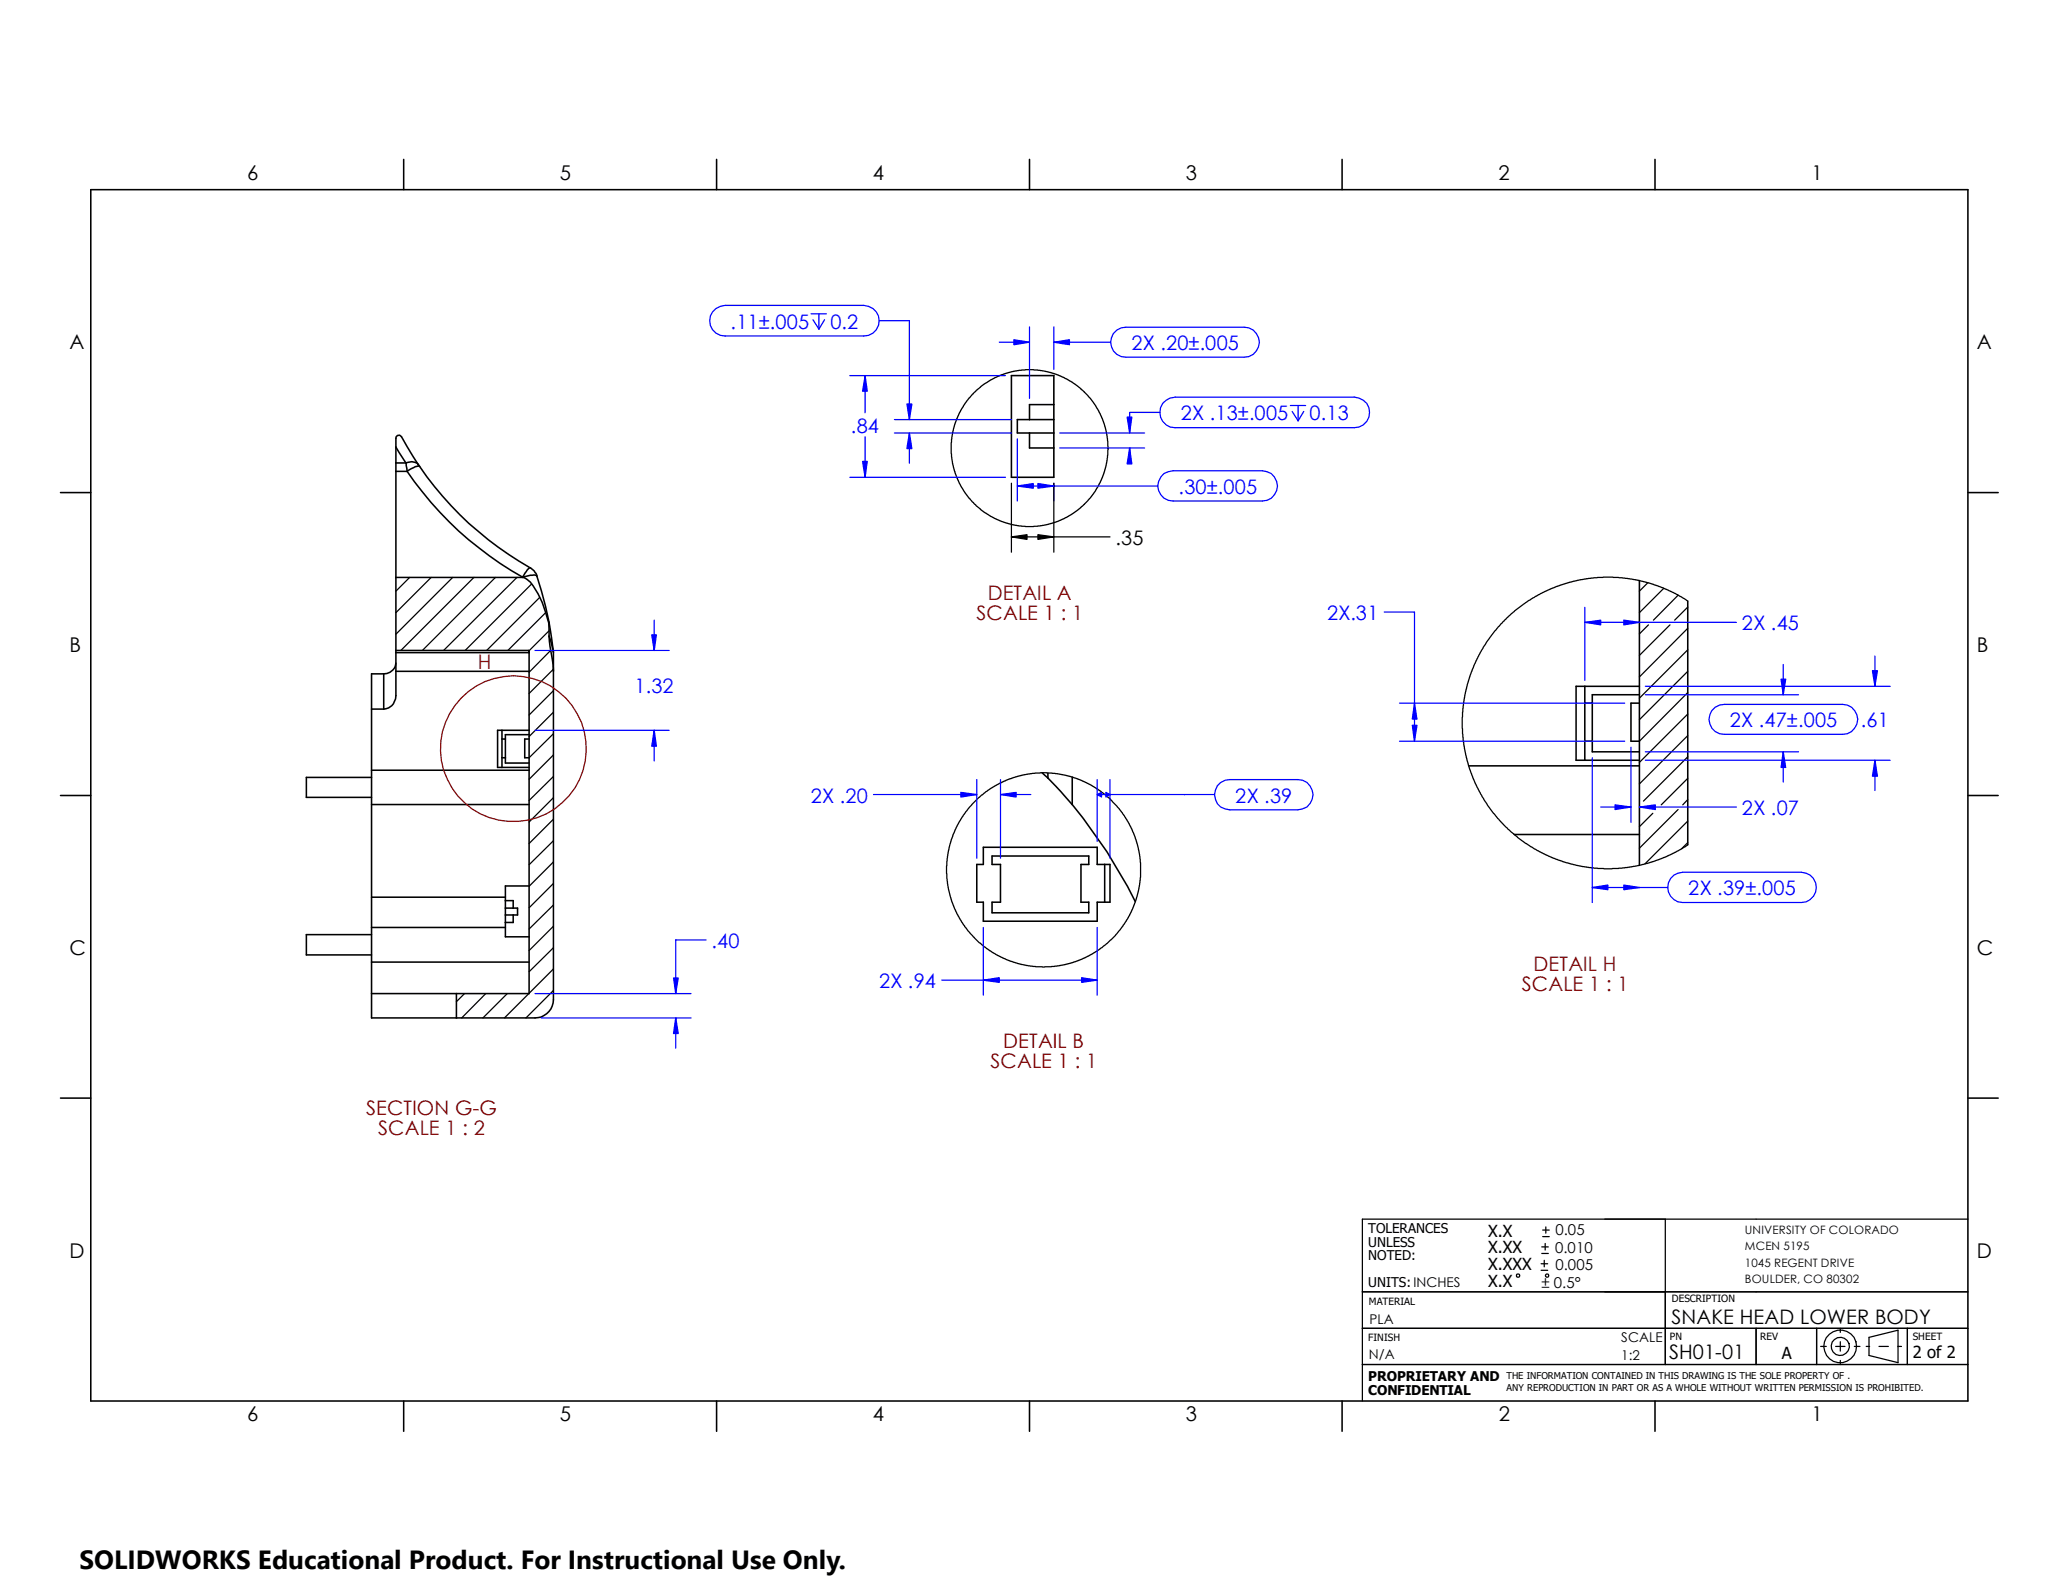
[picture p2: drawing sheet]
<svg xmlns="http://www.w3.org/2000/svg" width="279mm" height="216mm" viewBox="0 0 279 216" stroke-linecap="round" stroke-linejoin="round" font-family="sans-serif">
<g fill="none" stroke="#000" stroke-width=".17">
<path d="M55.6 78.4l-1.9 1.8M58.5 78.4l-4.8 4.7M61.4 78.4l-7.7 7.7M64.3 78.4l-9.9 9.9M67.2 78.4l-9.9 9.9M70.1 78.4l-9.9 9.9M72.1 79.2l-9 9.1M137.2 65.6v9.3M137.2 72.9h13.4M143 65.6v9.3M223.6 79.1l-1.1 1.1M225.8 79.8l-3.3 3.3"/>
<path d="M73.2 81.1l-7.2 7.2M74 83.1l-5.1 5.2M74.5 85.6l-2.7 2.7M74.7 88.3l-2.9 2.9M75.1 90.8l-3.3 3.3M75.1 93.7l-3.3 3.3M75.1 96.6l-3.3 3.3M75.1 99.6l-3.3 3.2M223.7 84.8l-1.2 1.2M226.6 84.8l-4.1 4.1M227.7 80.8l-3.3 3.4M229 81.6l-2.2-1.3-2.6-1.1-2.3-.5-3-.4-2.6 .1-2.8 .5-2.3 .7-2.4 1.1-2.1 1.3-2 1.6-1.9 2-1.5 2.2-1.3 2.5-.8 2.2-.5 2.4-.3 2.5 .1 3.1 .5 2.3 .9 2.7 .8 1.9 1.2 2 1.7 2.1 2.4 2.2 2.2 1.5 2.4 1.2 2.5 .8 2.8 .6 2.8 .1 2.7-.3 2.7-.6 2.8-1.1 2.1-1.3"/>
<path d="M229 82.4l-1.8 1.8M229 85.3l-6.5 6.6M229 88.2l-6.5 6.5M229 91.1l-6.5 6.6M229 94l-6.5 6.6M229 96.9l-6.5 6.6M229 99.8l-6.5 6.6M75.1 102.4l-3.3 3.3M75.1 105.4l-3.3 3.2M75.1 108.2l-3.3 3.3M75.1 111.2l-3.3 3.3M75.1 114.1l-3.3 3.2"/>
<path d="M75.1 117l-3.3 3.3M75.1 119.9l-3.3 3.3M224.3 110.4l-1.8 1.8M227.7 109.9l-5.2 5.2M229 102.7l-6 6M229 105.6l-3.6 3.6M229 108.5l-.7 .7M229 111.4l-5.8 5.8M229 114.3l-.8 .9M63 134.8l-1.1 1.1M65.9 134.8l-3.2 3.3M68.8 134.8l-3.3 3.3"/>
<path d="M71.8 134.8l-3.3 3.3M75.1 122.8l-3.3 3.3M75.1 125.7l-3.3 3.3M75.1 128.6l-3.3 3.3M75.1 131.5l-3.3 3.3M75.1 134.4l-3.7 3.7M184.9 175.3h82.1M209.1 172.4h.9M209.1 171.5h.9M209.2 170.1h.9M209.2 169.2h.9M209.3 167.8h.9"/>
<path d="M209.3 166.9h.9M209.5 171v.9M209.7 168.7v.9M209.8 166.5v.8M226 165.4v19.8M267 165.4h-82.1v24.7M184.9 180.3h82.1M184.9 185.2h82.1M238.3 180.3v4.9M246.5 180.3v4.9M247.1 182.7h.7M249.1 182.7h1.3"/>
<path d="M249.7 180.3v.5M249.7 182.1v1.2M249.7 184.6v.6M251.6 182.7h.8M253.2 182.7h.5M253.6 181.5l4-1v4.4l-4-1zM255 182.7h1.2M257.5 182.7h.5M258.8 180.3v4.9"/>
<circle cx="139.7" cy="60.8" r="10.7"/>
<circle cx="141.6" cy="118" r="13.2"/>
<circle cx="206" cy="173.1" r=".23"/>
<circle cx="209.9" cy="173.1" r=".22"/>
<circle cx="249.7" cy="182.7" r="2.22"/>
<circle cx="249.7" cy="182.7" r="1.24"/>
</g>
<g fill="none" stroke="#000" stroke-width=".21">
<path d="M12.3 25.7h254.7v164.4h-254.7zM54.8 21.6v4.1M97.2 21.6v4.1M139.7 21.6v4.1M182.1 21.6v4.1M224.6 21.6v4.1M137.2 51h5.8v13.8h-5.8zM139.7 58.8v2h3.3M143 54.9h-3.3v2M143 56.9h-5v1.9h5M8.2 66.8h4.1M53.7 78.4h17.2a2.33 2.33 0 0 1 1.4 1.1 14.3 14.3 0 0 1 2.2 5"/>
<path d="M53.7 64v24.3h18.1v.3M53.7 60.7l1.4 2.1M53.7 60.7l.1-1.4 .1-.2h.3l.3 .2 2.3 3.8M53.7 60.7v2.1M53.7 64h1.5M53.7 62.8h1.4M53.7 62.8v1.2M55.1 62.8l.8-.1 .6 .1 .3 .3M55.1 62.8l.1 1.2M55.2 64a46 46 0 0 0 15.7 14.3M56.8 63.1l.1 .2M56.9 63.3a44.3 44.3 0 0 0 15 13.7"/>
<path d="M56.9 63.3a2.09 2.09 0 0 0-1.7 .7M71.9 77a2.5 2.5 0 0 0-1 1.3M71.9 77a1.73 1.73 0 0 1 1 1.2M72.9 78.2a.54 .54 0 0 0-.7-.1l-1.3 .2M72.9 78.2l1.1 4.1 .5 2.2M222.5 78.8v38.6M267 66.8h4.1M50.4 96.2v8.3M50.4 96.2h1.7M52.1 91.4v4.8M52.1 91.4h-1.7v4.8M53.7 88.6v2.5"/>
<path d="M53.7 91.1v2.4a2.38 2.38 0 0 1-1 2.6l-.6 .1M53.7 90a1.6 1.6 0 0 1-1.6 1.4M53.7 88.3v.3M53.7 88.6h18.1M53.7 91.1h18.1M68.1 99.1v5M71.8 99.1h-4.3v5h4.3M71.8 88.6v46.2h-21.4M71.8 99.7h-3.2v3.8h3.2M74.5 84.5v1.8M74.5 86.3l.6 4.8M74.5 84.5h.1"/>
<path d="M74.5 86.3l.6 2.2M74.5 84.5l.6 4M75.1 91.1v44.6a2.51 2.51 0 0 1-2.5 2.4h-22.2v-3.3M75.1 88.5v2.6M215.1 95.4h1M215.1 93.1v10.1M222.5 93.1h-8.6v10.1h8.6M222.5 95.4h-1.2v5.2h1.2M222.5 94.3h-6.4v7.7h6.4M229 81.6v33M8.2 107.9h4.1M50.4 105.5h-8.8v2.7h8.8"/>
<path d="M50.4 104.5h21.4M50.4 104.5v4.7h21.4M50.4 109.2v12.6M68.1 100.3h.5M68.1 102.8h.5M71.8 100.3h-.6v2.5h.6M133.4 115h15.5v2.3h1.7v5.1h-1.7v2.6h-15.5v-2.6h-.9v-5.1h.9zM134.6 116.2h13.1v1.1h-1v5.1h1v1.5h-13.1v-1.5h1.2v-5.1h-1.2zM141.4 104.9l.8 .7M142.2 105.6l3.3 3.6M142.2 104.9v.7M145.5 109.2a67.4 67.4 0 0 1 8.6 13.1"/>
<path d="M145.5 105.5v3.7M149.9 117.3v5.1M199.3 103.9h23.2M205.5 113.2h17M215.1 100.6h1M267 107.9h4.1M50.4 126.8h-8.8v2.8h8.8M50.4 125.9h18.2M50.4 130.6h21.4M50.4 121.8h18.2M50.4 121.8v4.1M50.4 130.6v4.2"/>
<path d="M50.4 125.9v4.7M61.9 134.8v3.3M68.6 122.2h1v1M68.6 123.2h1.6v1h-1.6M69.6 124.2v1h-1M71.8 120.2h-3.2v6.9h3.2M8.2 149h4.1M267 149h4.1M54.8 190.1v4.1M97.2 190.1v4.1M139.7 190.1v4.1M182.1 190.1v4.1"/>
<path d="M224.6 190.1v4.1"/>
</g>
<g fill="none" stroke="#00f" stroke-width=".17">
<path d="M96.7 42.3l.5-.4 .5-.3 .7-.2h18.8a2.07 2.07 0 0 1 2.1 2.1 2.07 2.07 0 0 1-2.1 2.1h-18.8a2.05 2.05 0 0 1-1.9-1.1 2.05 2.05 0 0 1 .2-2.2zM110.1 42.6h2M110.3 43.4l.8 1.3M111.1 42.6v2.1M111.9 43.4l-.8 1.3M115.3 51h21.1M117.4 51v5M117.4 59.3v5.5M119.3 43.5h4.1v13.4M121.4 56.9h15.8M121.4 58.8h15.8M123.4 58.8v4.1"/>
<path d="M135.6 46.4h4.1M138 59.6v8.4M139.7 44.4v9.7M143 46.4h7.7M143 44.4v5.7M143.8 58.8h11.5M151.1 45.3l.5-.5 .5-.3 .7-.1h16a2.03 2.03 0 0 1 2.1 2 2.03 2.03 0 0 1-2.1 2.1h-16a2.03 2.03 0 0 1-1.9-1.1 2.03 2.03 0 0 1 .2-2.1zM157.4 56h-4.1v2.8M157.8 54.7l.4-.4 .6-.3 .7-.1h24.3a2.07 2.07 0 0 1 2 2.1 2.07 2.07 0 0 1-2 2h-24.3a2.07 2.07 0 0 1-1.9-1.1 2.07 2.07 0 0 1 .2-2.2zM175.1 55h2.1M175.3 55.8l.8 1.3M176.1 55v2.1"/>
<path d="M176.9 55.8l-.8 1.3M115.3 64.8h21.1M138 66h19.1M143 65.6v2.4M143.8 60.8h11.5M153.3 60.8v.9M157.9 64.3l1.3-.4h12.1a2.05 2.05 0 0 1 2.1 2 2.05 2.05 0 0 1-2.1 2.1h-12.1a2.07 2.07 0 0 1-2-1.4 2.07 2.07 0 0 1 .7-2.3zM72.6 99.1h18.2M72.6 88.3h18.2M88.8 84.2v4.1M88.8 99.1v4.2M187.8 83.1h4.1v17.5"/>
<path d="M189.9 95.4h30.6M215.1 84.5h20.5M215.1 82.4v9.9M223.3 94.3h20.8M223.3 93.1h33.2M232.3 96.4l.4-.4 .6-.3 .7-.1h16a2.03 2.03 0 0 1 2.1 2 2.03 2.03 0 0 1-2.1 2.1h-16a2.03 2.03 0 0 1-1.9-1.1 2.03 2.03 0 0 1 .2-2.2zM242 90.2v4.1M254.4 89v4.1M118.5 107.8h14M132.5 105.8v10.7M135.8 107.8h4.1M135.8 105.8v10.7"/>
<path d="M148.9 107.8h15.9M148.9 105.8v8.4M150.6 105.8v10.7M165.2 106.6l.5-.4 .5-.3 .7-.1h9.2a2.05 2.05 0 0 1 2.1 2 2.05 2.05 0 0 1-2.1 2.1h-9.2a2.05 2.05 0 0 1-1.9-1.1 2.05 2.05 0 0 1 .2-2.2zM189.9 100.6h30.6M216.1 102.8v19.7M217.2 109.5h4.1M221.3 101.4v10.2M222.5 109.5h13.1M223.3 102h20.8M223.3 103.2h33.2M227.2 118.7l.5-.2 .6-.1h16.1a2.05 2.05 0 0 1 2.1 2 2.05 2.05 0 0 1-2.1 2.1h-16.1a2.06 2.06 0 0 1-1.9-1.5 2.06 2.06 0 0 1 .8-2.3z"/>
<path d="M242 102v4.1M254.4 103.2v4.1M72.6 134.8h21.2M73.4 138.1h20.4M91.7 138.1v4.1M95.8 127.6h-4.1v7.2M127.8 133h21.1M133.4 125.9v9.1M148.9 125.9v9.1M216.1 120.4h10.2"/>
</g>
<g fill="#00f" stroke="#00f" stroke-width=".17">
<path d="M130.4 107.5l2.1 .3-2.1 .4z"/>
<path d="M135.8 107.8l2.1-.3v.7z"/>
<path d="M146.8 132.7l2.1 .3-2.1 .3z"/>
<path d="M133.4 133l2.2-.3v.6z"/>
<path d="M148.9 107.8l.6-.3v.7z"/>
<path d="M150.1 107.5l.5 .3-.5 .4z"/>
<path d="M123.1 54.8h.6l-.3 2.1z"/>
<path d="M123.4 58.8l.3 2.1h-.6z"/>
<path d="M138 66l2.2-.4v.7z"/>
<path d="M140.8 65.6l2.2 .4-2.2 .3z"/>
<path d="M137.6 46.1l2.1 .3-2.1 .4z"/>
<path d="M143 46.4l2.1-.3v.7z"/>
<path d="M117.4 51l.3 2.1h-.6z"/>
<path d="M117.1 62.6h.6l-.3 2.2z"/>
<path d="M153 56.6h.6l-.3 2.2z"/>
<path d="M153.3 60.8l.3 2.1h-.6z"/>
<path d="M91.4 132.7h.6l-.3 2.1z"/>
<path d="M91.7 138.1l.3 2.2h-.6z"/>
<path d="M88.8 99.1l.3 2.2h-.7z"/>
<path d="M88.4 86.1h.7l-.3 2.2z"/>
<path d="M215.1 84.5l2.1-.3v.6z"/>
<path d="M220.3 84.2l2.2 .3-2.2 .3z"/>
<path d="M241.7 92.2h.6l-.3 2.1z"/>
<path d="M242 102l.3 2.1h-.6z"/>
<path d="M254.4 103.2l.4 2.1h-.7z"/>
<path d="M254.1 91h.7l-.4 2.1z"/>
<path d="M220.3 120.1l2.2 .3-2.2 .3z"/>
<path d="M216.1 120.4l2.1-.3v.6z"/>
<path d="M222.5 109.5l2.1-.3v.7z"/>
<path d="M219.2 109.2l2.1 .3-2.1 .4z"/>
<path d="M191.6 98.4h.7l-.4 2.2z"/>
<path d="M191.9 95.4l.4 2.2h-.7z"/>
</g>
<path d="M137.2 72.9l2.2-.3v.6zM140.8 72.6l2.2 .3-2.2 .3z" fill="#000" stroke="#000" stroke-width=".17"/>
<circle cx="69.7" cy="101.6" r="9.9" fill="none" stroke="#800000" stroke-width=".17"/>
<path d="M10.8 209.2h104.1v6.7h-104.1z" fill="#fff"/>
<text font-size="3.6" x="10.8" y="213">SOLIDWORKS Educational Product. For Instructional Use Only.</text>
<g font-size="2.8">
<text x="33.5" y="24.5">6</text>
<text x="76" y="24.5">5</text>
<text x="118.4" y="24.5">4</text>
<text x="160.9" y="24.5">3</text>
<text x="203.4" y="24.5">2</text>
<text x="245.8" y="24.5">1</text>
<text x="9.4" y="47.4">A</text>
<text x="268.3" y="47.4">A</text>
<text x="9.4" y="88.5">B</text>
<text x="268.3" y="88.5">B</text>
<text x="9.4" y="129.6">C</text>
<text x="268.3" y="129.6">C</text>
<text x="9.4" y="170.6">D</text>
<text x="268.3" y="170.6">D</text>
<text x="33.5" y="192.8">6</text>
<text x="76" y="192.8">5</text>
<text x="118.4" y="192.8">4</text>
<text x="160.9" y="192.8">3</text>
<text x="203.4" y="192.8">2</text>
<text x="245.8" y="192.8">1</text>
</g>
<g font-size="2.7" fill="#00f">
<text x="99.1" y="44.6">.11±.005</text>
<text x="112.7" y="44.6">0.2</text>
<text x="153.5" y="47.5">2X .20±.005</text>
<text x="115.5" y="58.7">.84</text>
<text x="160.2" y="57">2X .13±.005</text>
<text x="177.7" y="57">0.13</text>
<text x="159.9" y="67">.30±.005</text>
<text x="180.1" y="84.2">2X.31</text>
<text x="236.4" y="85.6">2X .45</text>
<text x="86.1" y="94">1.32</text>
<text x="234.7" y="98.7">2X .47±.005</text>
<text x="252.5" y="98.7">.61</text>
<text x="110" y="108.9">2X .20</text>
<text x="167.6" y="108.9">2X .39</text>
<text x="236.4" y="110.6">2X .07</text>
<text x="229.1" y="121.5">2X .39±.005</text>
<text x="96.6" y="128.7">.40</text>
<text x="119.3" y="134.1">2X .94</text>
</g>
<g font-size="2.7">
<text x="151.4" y="74">.35</text>
<text x="226.8" y="179.7">SNAKE HEAD LOWER BODY</text>
<text x="226.5" y="184.4">SH01-01</text>
</g>
<g font-size="2.7" fill="#800000">
<text x="134" y="81.4">DETAIL A</text>
<text x="132.5" y="84.1">SCALE 1 : 1</text>
<text x="64.9" y="90.8">H</text>
<text x="208.1" y="131.8">DETAIL H</text>
<text x="206.5" y="134.5">SCALE 1 : 1</text>
<text x="136.1" y="142.2">DETAIL B</text>
<text x="134.4" y="144.9">SCALE 1 : 1</text>
<text x="49.7" y="151.3">SECTION G-G</text>
<text x="51.3" y="154">SCALE 1 : 2</text>
</g>
<g font-size="2.2">
<text x="201.9" y="167.9">X.X</text>
<text x="201.9" y="170.1">X.XX</text>
<text x="201.9" y="172.4">X.XXX</text>
<text x="201.9" y="174.7">X.X</text>
<text x="241.8" y="184.4">A</text>
<text x="259.5" y="184.3">2 of 2</text>
</g>
<g font-size="2">
<text x="211.1" y="167.6">0.05</text>
<text x="211" y="170.1">0.010</text>
<text x="211.1" y="172.3">0.005</text>
<text x="209.2" y="174.8">± 0.5°</text>
</g>
<g font-size="1.8">
<text x="185.7" y="167.4">TOLERANCES</text>
<text x="185.7" y="171">NOTED:</text>
<text x="185.7" y="169.2">UNLESS</text>
<text x="185.7" y="174.7">UNITS: INCHES</text>
<text x="185.8" y="179.7">PLA</text>
<text x="185.8" y="184.4">N/A</text>
<text x="220" y="182.2">SCALE</text>
<text x="220" y="184.6">1:2</text>
<text x="185.7" y="187.4">PROPRIETARY AND</text>
<text x="185.7" y="189.3">CONFIDENTIAL</text>
</g>
<g font-size="1.6">
<text x="236.8" y="167.4">UNIVERSITY OF COLORADO</text>
<text x="236.8" y="171.9">1045 REGENT DRIVE</text>
<text x="236.8" y="169.7">MCEN 5195</text>
<text x="236.8" y="174.2">BOULDER, CO 80302</text>
</g>
<g font-size="1.4">
<text x="185.8" y="177.1">MATERIAL</text>
<text x="226.9" y="176.7">DESCRIPTION</text>
<text x="185.7" y="181.9">FINISH</text>
<text x="226.6" y="181.8">PN</text>
<text x="238.8" y="181.8">REV</text>
<text x="259.5" y="181.8">SHEET</text>
</g>
<g font-size="1.3">
<text x="204.4" y="188.8">ANY REPRODUCTION IN PART OR AS A WHOLE WITHOUT WRITTEN PERMISSION IS PROHIBITED.</text>
<text x="204.4" y="187.2">THE INFORMATION CONTAINED IN THIS DRAWING IS THE SOLE PROPERTY OF .</text>
</g>
</svg>
